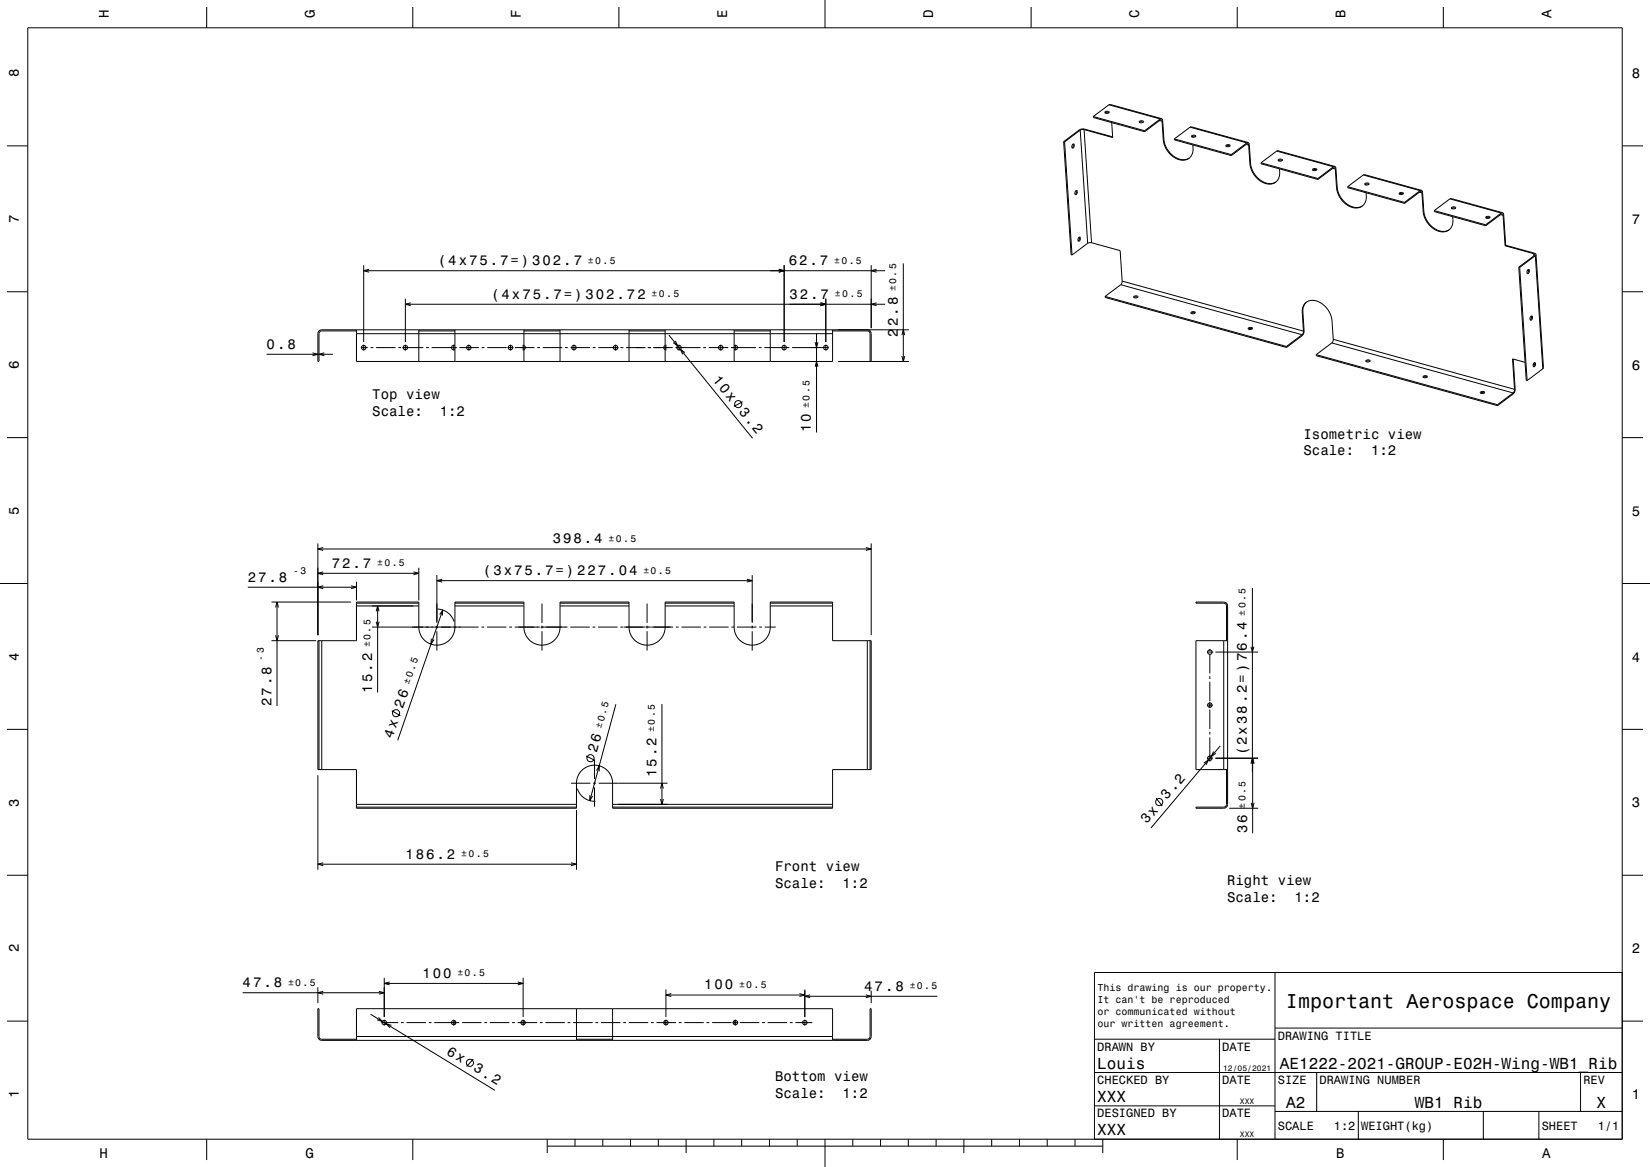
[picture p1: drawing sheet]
<svg xmlns="http://www.w3.org/2000/svg" width="594mm" height="420mm" viewBox="0 0 594 420" stroke-linecap="round" stroke-linejoin="round" font-family="sans-serif">
<g fill="none" stroke="#000" stroke-width=".36">
<path d="M10 10h574v400h-574zM74.4 2.5v7.5M148.6 2.5v7.5M222.8 2.5v7.5M297 0v10M371.2 2.5v7.5M445.4 2.5v7.5M519.6 2.5v7.5M399.2 37.7l.5-.1 18.4 5.1M399.2 37.7l-5.6 4.2M399.2 37.7l18.5 5.1M2.5 52.5h7.5"/>
<path d="M382.9 51l2.7 40.7 .3 .1M382.9 51l.3 .1M383.2 51.1l2.7 40.7M386.2 51.9l.2-.1a.8 .8 0 0 1 .3 .9 .8 .8 0 0 1-.7 .5l-.1-.5zM386.3 51.8l.1 .7-.5 .7M388.9 46.8l-5.7 4.3M388.9 46.8l2.7 40.8M390.3 46.7l-1.4 .1M390.3 46.7l2.7 40.7M393.6 41.9v.4l18.5 5.1M393.6 41.9l18.5 5.1M397.9 40.2l.9-.2 .5 .3a.82 .82 0 0 1-.7 .5 .82 .82 0 0 1-.8-.5z"/>
<path d="M399.2 40.6l-.7-.2-.7 .2M400.2 44.1l.4 5.4-10.3-2.8M400.6 49.3l-11.1-2.9-1 .4-5.6 4.2M410.1 43.8l.8-.3 .7 .2a.82 .82 0 0 1-.7 .5 .82 .82 0 0 1-.8-.4zM411.6 44l-.7-.2-.7 .3M412.1 47v.4M417.4 43.4l.9 .2M417.7 42.8l-5.6 4.2M418.1 42.7l-.4 .1M418.1 42.7l.5 .8 .4 6.6M418.3 43.6l-.1-.5h-.4l-5.7 4.3M418.3 43.6l.5 6.7"/>
<path d="M418.8 50.3l.5 2.2 1.1 2 1.5 1.6 2 1.2a3.8 3.8 0 0 0 4.1-.3 3.8 3.8 0 0 0 1.5-3.8l-.1-1M419 50.1l.4 2 1.2 2.2 1.6 1.6 1.7 1.1a4.4 4.4 0 0 0 4.2-.1M419 50.1l-.2 .2M422.8 50v.3l20.5 5.7M422.8 50l20.4 5.6M428.4 45.8l.5-.1 20.4 5.6M428.4 45.8l-5.6 4.2M428.4 45.8l20.5 5.6M429.1 48.8l.8-.2 .6 .3a.82 .82 0 0 1-.8 .5 .82 .82 0 0 1-.7-.5zM429.2 49.1v.3M430.4 49.2l-.8-.2-.6 .2M441.3 52.4l.8-.4 .7 .3a.82 .82 0 0 1-.7 .5 .82 .82 0 0 1-.8-.4z"/>
<path d="M442.8 52.6l-.6-.2-.8 .3M443.2 55.6l.1 .4M448.6 52l.9 .2M448.9 51.4l-5.7 4.2M449.3 51.3l-.4 .1M449.3 51.3l.5 .8 .4 6.6M449.5 52.2l-.2-.5h-.3l-5.7 4.3M449.5 52.2l.5 6.7M450 58.9l.5 2.2 1.1 2 1.7 1.7 1.8 1.1a3.8 3.8 0 0 0 4.1-.3 3.8 3.8 0 0 0 1.5-3.8l-.1-1M450.2 58.7l.5 2.3 1.1 1.9 1.5 1.6 2 1.2a4.2 4.2 0 0 0 4-.2M450.2 58.7l-.2 .2M454 58.6v.3l20.5 5.7"/>
<path d="M454 58.6l20.4 5.6M459.6 54.4l.5-.1 20.4 5.6M459.6 54.4l-5.6 4.2M459.6 54.4l20.5 5.6M460.1 57.5l.8-.3 .8 .3a.82 .82 0 0 1-.8 .5 .82 .82 0 0 1-.8-.5zM460.4 57.7v.3M461.6 57.7l-.8-.1-.6 .2M480.5 59.9l-.4 .1M480.5 59.9l.4 .8 .5 6.6M584 52.5h7.5M387.3 68.6l.2-.1a.79 .79 0 0 1 .3 .9 .79 .79 0 0 1-.7 .6l-.1-.8zM387.4 68.6l.1 .7-.5 .7"/>
<path d="M472.6 60.8l.9-.1 .5 .2a.82 .82 0 0 1-.7 .5 .82 .82 0 0 1-.8-.4zM474 61.2l-.9-.2-.5 .3M474.4 64.2l.1 .4M479.8 60.6l.9 .2M480.1 60l-5.7 4.2M480.7 60.8l-.2-.5h-.4l-5.6 4.3M480.7 60.8l.5 6.7M481.2 67.5l.4 2 1.2 2.2 1.7 1.7 1.8 1.1a3.8 3.8 0 0 0 4-.3 3.8 3.8 0 0 0 1.6-3.8l-.1-1M481.4 67.3l.5 2.3 1.1 1.9 1.7 1.8 1.8 1a4.2 4.2 0 0 0 4-.2M481.4 67.3l-.2 .2M485.1 67.2l.1 .3 20.4 5.7M485.1 67.2l20.5 5.6"/>
<path d="M490.8 63l.4-.1 20.5 5.6M490.8 63l-5.7 4.2M490.8 63l20.5 5.6M491.3 66.1l.8-.3 .7 .3a.82 .82 0 0 1-.7 .5 .82 .82 0 0 1-.8-.5zM491.6 66.3v.3M492.8 66.4l-.6-.2-.8 .2M503.8 69.4l.9-.1 .5 .2a.82 .82 0 0 1-.7 .5 .82 .82 0 0 1-.8-.4zM505.2 69.8l-.9-.2-.5 .3M505.6 72.8v.4M511 69.2l.9 .2M511.3 68.6l-5.7 4.2M511.7 68.5l-.4 .1"/>
<path d="M511.7 68.5l.4 .8 .5 6.6M511.9 69.4l-.2-.5h-.4l-5.7 4.3M511.9 69.4l.4 6.7M512.3 76.1l.5 2 1 2 1.7 1.8 2 1.2a3.8 3.8 0 0 0 4-.3 3.8 3.8 0 0 0 1.6-3.8l-.1-1M512.6 75.9l.4 2 1.2 2.2 1.7 1.8 1.8 1a4.3 4.3 0 0 0 4-.2M512.6 75.9l-.3 .2M516.3 75.8l.1 .4 18.5 5M516.3 75.8l18.5 5.1M522 71.6l.4-.1 18.5 5.1M522 71.6l-5.7 4.2M522 71.6l18.5 5.1M522.6 74.6l.9-.2 .5 .3a.82 .82 0 0 1-.7 .5 .82 .82 0 0 1-.8-.5z"/>
<path d="M522.8 74.9v.3M524 75l-.6-.2-.8 .2M535 78l.9-.1 .5 .2a.82 .82 0 0 1-.7 .5 .82 .82 0 0 1-.8-.4zM536.4 78.4l-.9-.2-.6 .3M540.2 77.2l.9 .3M540.5 76.7l-5.7 4.2M540.9 76.6l.4 .7 .8 11M540.9 76.6l-.4 .1M541.1 77.5l-.2-.5h-.4l-5.6 4.2M541.1 77.5l.7 10.9M130.9 95.4v27.7M130.9 97.4h187.7"/>
<path d="M132.9 96.9l-2 .5 2 .6M280.4 96.9l1.9 .5-1.9 .6M282.3 95.4v27.7M313.6 95.4v22.7M315.6 96.9l-2 .5 2 .6M325.2 94.8v35.3M388.5 85.4l.1-.1a.79 .79 0 0 1 .3 .9 .79 .79 0 0 1-.7 .6l-.1-.9zM388.5 85.3l.1 .7-.4 .7M391.6 87.6l-5.7 4.2M393 87.4l-1.4 .2M393 87.4l10.3 2.8 .7 11M534.8 80.9l.1 .3"/>
<path d="M541.8 88.4l10.3 2.9M542.1 88.3l10.3 2.8 .6 .5M542.1 88.3l-.3 .1M546.8 96.2l.3 .1M546.8 96.2l2.6 40.7 .4 .1M547.1 96.3l2.7 40.7M550.1 97h.1a.79 .79 0 0 1 .3 .8 .79 .79 0 0 1-.7 .6l-.1-.5zM550.2 97v.7l-.4 .7M552.1 91.3l.4 .2-.1 .4-5.6 4.3M552.1 91.3l.1 .8M552.7 92l2.7 40.7M552.7 92l-5.6 4.3"/>
<path d="M553 91.6l2.6 40.7-.2 .4M553 91.6l-.3 .4M2.5 105h7.5M128.3 118.7v11.4h171.4v-11.4M145.9 107.5v15.6M145.9 109.5h172.7M147.9 109l-2 .5 2 .5M150.8 118.7v11.4M150.8 119.1h13M163.8 118.7v11.4M188.6 118.7v11.4M188.6 119.1h13"/>
<path d="M201.6 118.7v11.4M226.5 118.7v11.4M226.5 119.1h13M239.5 118.7v11.4M264.3 118.7v11.4M264.3 119.1h13M277.3 118.7v11.4M295.4 109l1.9 .5-1.9 .5M297.3 107.5v15.6M299.7 119.1l13.1 .2 .4 .8v10M312.2 118.7a1.4 1.4 0 0 1 1.4 1.4v10M315.6 109l-2 .5 2 .5"/>
<path d="M327.2 118.7h-211.4a1.4 1.4 0 0 0-1.4 1.4v10h.4v-10.1l.4-.6 .6-.3h12.5M397.8 106.7l65.3 18M397.8 106.7l.1 .3 65.2 18M403.5 102.5l65.2 18M403.5 102.5l-5.7 4.2M404 101.2l-.5 1.3M404 101.2l65.3 18M408.2 106.7l.9-.2 .5 .2a.82 .82 0 0 1-.7 .5 .82 .82 0 0 1-.8-.4zM409.6 107l-.6-.2-.8 .3M428.7 112.5l.2-.2a.69 .69 0 0 1 .8-.3 .69 .69 0 0 1 .4 .7l-1.1 .2zM430.2 112.7l-.8-.2-.6 .3M449.3 118.1l.2-.1a.69 .69 0 0 1 .8-.3 .69 .69 0 0 1 .5 .7l-1.1 .2z"/>
<path d="M450.8 118.3l-.8-.1-.6 .2M468.8 112.5v-.1a3.9 3.9 0 0 1 2-4 3.9 3.9 0 0 1 4.4 .5l2.4 2 1.5 2.5 .4 1.8 .5 6.9M468.8 112.5l.5 6.7M469 112.3l.5 6.7-.2 1.1-.5 .7-5.7 4.2M469 112.3l-.2 .2M469.3 119.2l-.6 1.3M470.4 108.7a4.2 4.2 0 0 0-1.4 3.6M551.2 113.8l.1-.1a.79 .79 0 0 1 .3 .9 .79 .79 0 0 1-.7 .6l-.1-.6zM551.3 113.7v.7l-.4 .8M584 105h7.5M96 127.5h23.8M112.5 127l1.9 .5-1.9 .5"/>
<path d="M116.8 127l-2 .5 2 .5M128.3 120.1h171.4M129.9 125.1h2.5M130.9 124.1v2M133.4 125.1h1M135.4 125.1h7M143.4 125.1h1M144.9 125.1h7.5M145.9 124.1v2M153.4 125.1h1M155.4 125.1h9M163.3 124.1v2"/>
<path d="M163.8 124.4a.8 .8 0 0 0-1.3 .7 .8 .8 0 0 0 1.3 .7M165.4 125.1h7M168.8 124.1v2M173.4 125.1h1M175.4 125.1h7M182.7 125.1h2.1M183.8 124.1v2M185.4 125.1h7M188.3 124.1v2M188.6 124.3a.8 .8 0 0 1 .5 .8 .8 .8 0 0 1-.5 .7M193.4 125.1h1M195.4 125.1h7"/>
<path d="M203.4 125.1h1M205.4 125.1h7M206.6 124.1v2M213.4 125.1h1M215.4 125.1h7.3M221.6 124.1v2M223.4 125.1h1M225.4 125.1h7M233.2 125.1h1.2M235.2 125.1h7M239.5 124.3a.8 .8 0 0 0-.6 .8 .8 .8 0 0 0 .6 .7M239.7 124.1v2"/>
<path d="M240.8 120.6l30.1 37.1M243.1 122.7l.8 1.8-1.6-1.2M243.2 125.1h9M244.5 124.1v2M246.6 126.9l-1.6-1.2 .8 1.8M253.2 125.1h1M255.2 125.1h7M259.5 124.1v2M263.2 125.1h9M264.3 124.4a.8 .8 0 0 1 1.2 .7 .8 .8 0 0 1-1.2 .7M264.7 124.1v2M273.2 125.1h1"/>
<path d="M275.2 125.1h9M282.3 124.1v2M285.2 125.1h13.1M293.4 132l.6-1.9 .5 1.9M293.4 123.2l.6 1.9 .5-1.9M294 120.1v35.6M297.3 124.1v2M301.7 130.1h25.5M324.7 128.2l.5 1.9 .5-1.9M324.7 120.6l.5-1.9 .5 1.9M463.1 124.7v.3M468.7 120.5l-5.6 4.2"/>
<path d="M473.8 127.6v.4l65.3 18M473.8 127.6l65.3 18.1M479.5 123.4l65.2 18M479.5 123.4l-5.7 4.2M480 122.1l-.5 1.3M480 122.1l65.2 18M491.7 129.8l.1-.1a.69 .69 0 0 1 .8-.3 .69 .69 0 0 1 .5 .7l-1.1 .1zM493.2 130l-.9-.1-.5 .2M512.3 135.5l.1-.1a.69 .69 0 0 1 .8-.3 .69 .69 0 0 1 .5 .7l-1.1 .1zM513.8 135.7l-.9-.1-.5 .2M544.8 129.2l.5 11.7-.5 .9-5.7 4.2M549 130.4l-4.5-1.2 .7 10.9"/>
<path d="M551.9 131.2l.5 .1M552.3 130.6l.1-.1a.79 .79 0 0 1 .4 .9 .79 .79 0 0 1-.8 .5l-.1-.5zM552.4 130.5v.7l-.4 .7M555.4 132.7l-5.6 4.3M2.5 157.5h7.5M267.3 144.6l-3.1 1.7M532.9 141.2l.1-.1a.69 .69 0 0 1 .8-.4 .69 .69 0 0 1 .5 .8l-1.1 .1zM534.4 141.4l-.7-.2-.7 .3M539.1 145.7v.3M544.7 141.4l-5.6 4.3M545.2 140.1l-.5 1.3M584 157.5h7.5"/>
<path d="M114.4 195.6v33M114.4 197.6h199.2M116.4 197.1l-2 .5 2 .5M311.7 197.1l1.9 .5-1.9 .5M313.6 195.6v33M0 210h10M89.2 211.3h39.1M97.7 216.7h28.6M99.2 218.6l.5-1.9 .5 1.9M99.7 216.7v37.4M114.4 206.3h36.4M116.4 210.8l-2 .5 2 .6"/>
<path d="M116.4 205.8l-2 .5 2 .6M126.4 210.8l1.9 .5-1.9 .6M128.3 216.7h22.5v9a6.5 6.5 0 0 0 6.5 6.5 6.5 6.5 0 0 0 6.5-6.5v-9h24.8v9.2a6.5 6.5 0 0 0 6.6 6.3 6.5 6.5 0 0 0 6.4-6.5v-9h24.9v9.2a6.5 6.5 0 0 0 6.6 6.3 6.5 6.5 0 0 0 6.4-6.5v-9h24.8v9.2a6.5 6.5 0 0 0 6.6 6.3 6.5 6.5 0 0 0 6.4-6.5v-9h22.4v13.9h13.9v46.4h-13.9v13.9h-79.2v-9.3a6.5 6.5 0 0 0-6.6-6.2 6.5 6.5 0 0 0-6.4 6.5v9h-79.2v-13.9h-13.9v-46.4h13.9zM128.3 209.3v6.8M128.3 218.1h22.5M128.3 217.1h22.5M135.9 218.1v31.1M148.8 205.8l2 .5-2 .6M150.8 204.3v11.8M157.3 207v17.2M157.3 209h113.5M157.4 219.2a6.5 6.5 0 0 1 6.1 4.5"/>
<path d="M159.2 208.5l-1.9 .5 1.9 .5M159.4 219.5l-16.2 47M163.8 218.1h24.8M163.8 217.1h24.8M195.1 217.2v7M201.6 218.1h24.9M201.6 217.1h24.9M232.9 217.2v7M239.5 218.1h24.8M239.5 217.1h24.8M268.9 208.5l1.9 .5-1.9 .5M270.8 207v17.2"/>
<path d="M277.3 218.1h22.4M277.3 217.1h22.4M450.9 211.6v66.3M584 210h10M97.7 230.6h16.1M99.2 228.7l.5 1.9 .5-1.9M114.8 230.6v46.4M115.8 230.6v46.4M133.9 225.7h38.4M135.4 223.8l.5 1.9 .6-1.9M135.4 220l.5-1.9 .6 1.9M155.3 229.8l-.2 2 1.2-1.6"/>
<path d="M157.3 225.2v1M157.3 227.2v6.9M158.3 221.2l1.1-1.7-.1 2M173.3 225.7h1M175.3 225.7h7M183.3 225.7h1M185.3 225.7h9M194.6 225.7h9.7M195.1 225.2v1M195.1 227.2v6.9M205.3 225.7h7M213.3 225.7h1"/>
<path d="M215.3 225.7h7M223.3 225.7h1M224.5 225.7h7.8M232.5 225.7h1.8M232.9 225.2v1M232.9 227.2v6.9M234.5 225.7h7.8M243.3 225.7h1M245.3 225.7h7M253.3 225.7h1M255.3 225.7h7M263.3 225.7h1"/>
<path d="M265.3 225.7h7M270.8 225.2v1M270.8 227.2v6.9M273.3 225.7h1M275.3 225.7h3.9M312.2 230.6v46.4M313.2 230.6v46.4M434.5 234.7h2.3M435.5 233.6v.8M435.5 235.4v7M437.5 234.7h15.4M440.5 230.6v46.4"/>
<path d="M441.5 230.6v-12.5l-.2-.7-.8-.3h-10v-.4h10a1.4 1.4 0 0 1 1.4 1.4v71.4a1.4 1.4 0 0 1-1.4 1.4h-10v-.4h10l.9-.5 .1-13M441.9 230.6h-11.4v46.4h11.4M450.3 232.8l.6 1.9 .5-1.9M141 255.8l3.1 1.8M221.7 253.5l-9.4 34.7M238.3 253.4v36.1M434.5 253.8h2.1M435.5 243.4v1M435.5 245.4v7M435.5 252.7v2.1M435.5 255.4v7M2.5 262.5h7.5"/>
<path d="M114.4 279v34M211 272.1l3.2 1.6M214 273.4v7M214.7 277.3l1-1.7v2M433.4 274.6l1.6-1.1-.8 1.8M434.5 272.9h2.1M435.5 263.4v1M435.5 265.4v8.7M436.9 270.5l-.8 1.8 1.6-1.2M437.5 272.9h15.5M439.3 268.5l-25 29.5M450.3 274.8l.6-1.9 .5 1.9"/>
<path d="M450.4 274.8l.6-1.9 .5 1.9M451 272.9v27M584 262.5h7.5M128.3 289.5h79.2M128.3 290.5h79.2M205.6 281.9h6.9M207.5 291.5v21.5M207.8 283.9a6.5 6.5 0 0 0 6.5 4.5M212.3 286.2v2l1-1.8M213.5 281.9h1M214 281.4v1M214 283.4v6.9"/>
<path d="M215.5 281.9h24.8M220.5 289.5h79.2M220.5 290.5h79.2M237.8 283.8l.5-1.9 .5 1.9M237.8 287.6l.5 1.9 .5-1.9M416.2 287.3l2.2 2.8M442.5 290.9h10.5M450.4 289l.6 1.9 .5-1.9M2.5 315h7.5M114.4 311h93.1M116.4 310.5l-2 .5 2 .5M205.6 310.5l1.9 .5-1.9 .5"/>
<path d="M584 315h7.5M87.4 357.3h50.9M114.4 355.3v5.7M116.4 356.8l-2 .5 2 .5M136.4 356.8l1.9 .5-1.9 .5M138.3 351.9v14.1M138.3 353.9h50M140.3 353.4l-2 .5 2 .5M186.4 353.4l1.9 .5-1.9 .5M188.3 351.9v14.1M239.7 356.1v9.9M239.7 358.1h50"/>
<path d="M241.7 357.6l-2 .5 2 .5M287.8 357.6l1.9 .5-1.9 .5M289.7 356.1v9.9M289.7 358.6h47.8M291.7 358l-2 .6 2 .5M311.7 358l1.9 .6-1.9 .5M313.6 356.6v4.4M459 350v60M584 350h-190v60M2.5 367.5h7.5M128.3 374l-13-.1-.5-.9v-10h-.4v10a1.4 1.4 0 0 0 1.4 1.4h196.4a1.39 1.39 0 0 0 1.4-1.4v-10h-.4v10l-.3 .8-.7 .2h-12.5M128.3 374.4v-11.4h171.4v11.4"/>
<path d="M128.3 373h171.4M133.4 365l44.7 27.4M136.3 366.2l1.4 1.4-2-.6M137.3 368h6M138.3 367v2.1M140.9 369l-1.9-.5 1.4 1.4M144.3 368h1M146.3 368h7M154.3 368h1M156.3 368h9M163.3 367v2.1M163.8 367.4v1.3"/>
<path d="M166.3 368h7M174.3 368h1M176.3 368h7M184.3 368h1M186.3 368h7M188.3 367v2.1M188.6 367.3v1.5M194.3 368h1M196.3 368h7M204.3 368h1M206.3 368h7M207.5 363v11.4"/>
<path d="M207.5 374h13M214.3 368h1M216.3 368h7M220.5 363v11.4M224.3 368h1M226.3 368h7M234.3 368h1M236.3 368h7M239.5 367.3v1.5M239.7 367v2.1M244.3 368h1M246.3 368h7"/>
<path d="M254.3 368h1M256.3 368h7M263.7 368h2.1M264.3 367.4v1.3M264.7 367v2.1M266.3 368h7M274.3 368h1M276.3 368h7M284.3 368h1M286.3 368h6.1M289.7 367v2.1M394 374h65"/>
<path d="M439 374v36M459 370h125M584 367.5h7.5M170.4 381.2l-2.4 2.6M394 398h65M394 386h190M474 386v14M569 386v14M74.4 410v7.5M148.6 410v7.5M197 412.5h200M197 410v5"/>
<path d="M207 410v2.5M217 410v2.5M227 410v2.5M237 410v2.5M247 410v5M257 410v2.5M267 410v2.5M277 410v2.5M287 410v2.5M297 410v10M307 410v2.5M317 410v2.5"/>
<path d="M327 410v2.5M337 410v2.5M347 410v5M357 410v2.5M367 410v2.5M377 410v2.5M387 410v2.5M397 410v5M445.4 410v7.5M459 400h125M489 400v10M519.6 410v7.5"/>
<path d="M534 400v10M554 400v10"/>
<circle cx="130.9" cy="125.1" r=".8"/>
<circle cx="145.9" cy="125.1" r=".8"/>
<circle cx="168.8" cy="125.1" r=".8"/>
<circle cx="183.8" cy="125.1" r=".8"/>
<circle cx="206.6" cy="125.1" r=".8"/>
<circle cx="221.6" cy="125.1" r=".8"/>
<circle cx="244.4" cy="125.1" r=".8"/>
<circle cx="259.4" cy="125.1" r=".8"/>
<circle cx="282.3" cy="125.1" r=".8"/>
<circle cx="297.3" cy="125.1" r=".8"/>
<circle cx="265.8" cy="145.4" r="1.28"/>
<circle cx="435.5" cy="234.7" r=".8"/>
<circle cx="142.6" cy="256.7" r="1.28"/>
<circle cx="435.5" cy="253.8" r=".8"/>
<circle cx="212.6" cy="272.9" r="1.28"/>
<circle cx="435.5" cy="272.9" r=".8"/>
<circle cx="417.3" cy="288.7" r="1.28"/>
<circle cx="138.3" cy="368" r=".8"/>
<circle cx="163.3" cy="368" r=".8"/>
<circle cx="188.3" cy="368" r=".8"/>
<circle cx="239.7" cy="368" r=".8"/>
<circle cx="264.7" cy="368" r=".8"/>
<circle cx="289.7" cy="368" r=".8"/>
<circle cx="169.2" cy="382.5" r="1.28"/>
</g>
<text font-size="7.2" x="462.9" y="362.6">Important Aerospace Company</text>
<g font-size="5.8">
<text x="395" y="384.6">Louis</text>
<text x="460.8" y="384.6">AE1222-2021-GROUP-E02H-Wing-WB1_Rib</text>
<text x="395" y="396.6">XXX</text>
<text x="463" y="398.6">A2</text>
<text x="509.4" y="398.6">WB1 Rib</text>
<text x="574.8" y="398.6">X</text>
<text x="395" y="408.6">XXX</text>
</g>
<g font-size="5.1">
<text x="256.4" y="136.6" transform="rotate(51 256.4 136.6)">10x</text>
<text x="265.8" y="148.3" transform="rotate(51 265.8 148.3)">3.2</text>
<text x="145" y="255.1" transform="rotate(-71 145 255.1)">26</text>
<text x="141.3" y="265.8" transform="rotate(-71 141.3 265.8)">4x</text>
<text x="214.9" y="271.1" transform="rotate(-75 214.9 271.1)">26</text>
</g>
<g font-size="5">
<text x="39.1" y="6.5" transform="rotate(-90 39.1 6.5)">H</text>
<text x="113.3" y="6.5" transform="rotate(-90 113.3 6.5)">G</text>
<text x="187.5" y="6.5" transform="rotate(-90 187.5 6.5)">F</text>
<text x="261.7" y="6.5" transform="rotate(-90 261.7 6.5)">E</text>
<text x="335.9" y="6.5" transform="rotate(-90 335.9 6.5)">D</text>
<text x="410.1" y="6.5" transform="rotate(-90 410.1 6.5)">C</text>
<text x="484.3" y="6.5" transform="rotate(-90 484.3 6.5)">B</text>
<text x="558.5" y="6.5" transform="rotate(-90 558.5 6.5)">A</text>
<text x="6.8" y="27.8" transform="rotate(-90 6.8 27.8)">8</text>
<text x="587.5" y="28.1">8</text>
<text x="6.8" y="80.3" transform="rotate(-90 6.8 80.3)">7</text>
<text x="587.5" y="80.6">7</text>
<text x="157.7" y="95.4">(4x75.7=) 302.7</text>
<text x="283.9" y="95.4">62.7</text>
<text x="176.8" y="107.5">(4x75.7=) 302.72</text>
<text x="284.2" y="107.5">32.7</text>
<text x="96" y="125.5">0.8</text>
<text x="323.2" y="121.1" transform="rotate(-90 323.2 121.1)">22.8</text>
<text x="6.8" y="132.8" transform="rotate(-90 6.8 132.8)">6</text>
<text x="587.5" y="133.1">6</text>
<text x="134" y="143.8">Top view</text>
<text x="134" y="149.8">Scale:</text>
<text x="158.3" y="149.8">1:2</text>
<text x="292" y="155.7" transform="rotate(-90 292 155.7)">10</text>
<text x="469.3" y="157.9">Isometric view</text>
<text x="469.3" y="163.9">Scale:</text>
<text x="493.6" y="163.9">1:2</text>
<text x="6.8" y="185.3" transform="rotate(-90 6.8 185.3)">5</text>
<text x="587.5" y="185.6">5</text>
<text x="199" y="195.6">398.4</text>
<text x="89.2" y="209.3">27.8</text>
<text x="119.4" y="204.3">72.7</text>
<text x="173.9" y="207">(3x75.7=) 227.04</text>
<text x="6.8" y="237.8" transform="rotate(-90 6.8 237.8)">4</text>
<text x="587.5" y="238.1">4</text>
<text x="133.9" y="249.2" transform="rotate(-90 133.9 249.2)">15.2</text>
<text x="97.7" y="254.1" transform="rotate(-90 97.7 254.1)">27.8</text>
<text x="448.9" y="271.8" transform="rotate(-90 448.9 271.8)">(2x38.2=) 76.4</text>
<text x="236.3" y="279.7" transform="rotate(-90 236.3 279.7)">15.2</text>
<text x="6.8" y="290.3" transform="rotate(-90 6.8 290.3)">3</text>
<text x="420.1" y="288" transform="rotate(-49 420.1 288)">3.2</text>
<text x="587.5" y="290.6">3</text>
<text x="412.8" y="296.7" transform="rotate(-49 412.8 296.7)">3x</text>
<text x="449" y="299.9" transform="rotate(-90 449 299.9)">36</text>
<text x="146" y="309">186.2</text>
<text x="279" y="313.6">Front view</text>
<text x="279" y="319.7">Scale:</text>
<text x="303.3" y="319.7">1:2</text>
<text x="441.7" y="318.6">Right view</text>
<text x="441.7" y="324.7">Scale:</text>
<text x="466" y="324.7">1:2</text>
<text x="6.8" y="342.8" transform="rotate(-90 6.8 342.8)">2</text>
<text x="587.5" y="343.1">2</text>
<text x="152" y="351.9">100</text>
<text x="87.4" y="355.3">47.8</text>
<text x="253.4" y="356.1">100</text>
<text x="311.1" y="356.6">47.8</text>
<text x="160.5" y="379.3" transform="rotate(31 160.5 379.3)">6x</text>
<text x="170.2" y="385.2" transform="rotate(31 170.2 385.2)">3.2</text>
<text x="279" y="389.1">Bottom view</text>
<text x="6.8" y="395.3" transform="rotate(-90 6.8 395.3)">1</text>
<text x="279" y="395.1">Scale:</text>
<text x="303.3" y="395.1">1:2</text>
<text x="587.5" y="395.6">1</text>
<text x="35.8" y="416.8">H</text>
<text x="110" y="416.8">G</text>
<text x="481" y="416.8">B</text>
<text x="555.2" y="416.8">A</text>
</g>
<g font-size="4.3">
<text x="460" y="374.2">DRAWING TITLE</text>
<text x="395" y="378.2">DRAWN BY</text>
<text x="440" y="378.2">DATE</text>
<text x="395" y="390.2">CHECKED BY</text>
<text x="440" y="390.2">DATE</text>
<text x="460" y="390.2">SIZE</text>
<text x="475" y="390.2">DRAWING NUMBER</text>
<text x="570" y="390.2">REV</text>
<text x="395" y="402.2">DESIGNED BY</text>
<text x="440" y="402.2">DATE</text>
<text x="460" y="406.6">SCALE</text>
<text x="480.2" y="406.6">1:2</text>
<text x="490" y="406.6">WEIGHT(kg)</text>
<text x="555" y="406.6">SHEET</text>
<text x="575.2" y="406.6">1/1</text>
</g>
<g font-size="3.6">
<text x="147.4" y="246.5" transform="rotate(-71 147.4 246.5)">±0.5</text>
<text x="395.1" y="356.8">This drawing is our property.</text>
<text x="395.1" y="361.2">It can't be reproduced</text>
<text x="395.1" y="365.5">or communicated without</text>
<text x="395.1" y="369.8">our written agreement.</text>
</g>
<g font-size="3.5">
<text x="211.7" y="94.9">±0.5</text>
<text x="300.3" y="94.9">±0.5</text>
<text x="234.6" y="107">±0.5</text>
<text x="300.6" y="107">±0.5</text>
<text x="322.7" y="104.8" transform="rotate(-90 322.7 104.8)">±0.5</text>
<text x="291.4" y="146.8" transform="rotate(-90 291.4 146.8)">±0.5</text>
<text x="219.1" y="195.1">±0.5</text>
<text x="135.8" y="203.8">±0.5</text>
<text x="105.6" y="206.5">-3</text>
<text x="231.6" y="206.4">±0.5</text>
<text x="448.3" y="221.6" transform="rotate(-90 448.3 221.6)">±0.5</text>
<text x="133.4" y="232.9" transform="rotate(-90 133.4 232.9)">±0.5</text>
<text x="94.9" y="237.7" transform="rotate(-90 94.9 237.7)">-3</text>
<text x="216.7" y="262.4" transform="rotate(-75 216.7 262.4)">±0.5</text>
<text x="235.8" y="263.4" transform="rotate(-90 235.8 263.4)">±0.5</text>
<text x="448.4" y="291" transform="rotate(-90 448.4 291)">±0.5</text>
<text x="166" y="308.5">±0.5</text>
<text x="164.6" y="351.4">±0.5</text>
<text x="103.7" y="354.8">±0.5</text>
<text x="266.1" y="355.6">±0.5</text>
<text x="327.5" y="356">±0.5</text>
</g>
<g font-size="2.9">
<text x="440.3" y="385.3">12/05/2021</text>
<text x="446.4" y="397.3">XXX</text>
<text x="446.4" y="409.3">XXX</text>
</g>
</svg>
